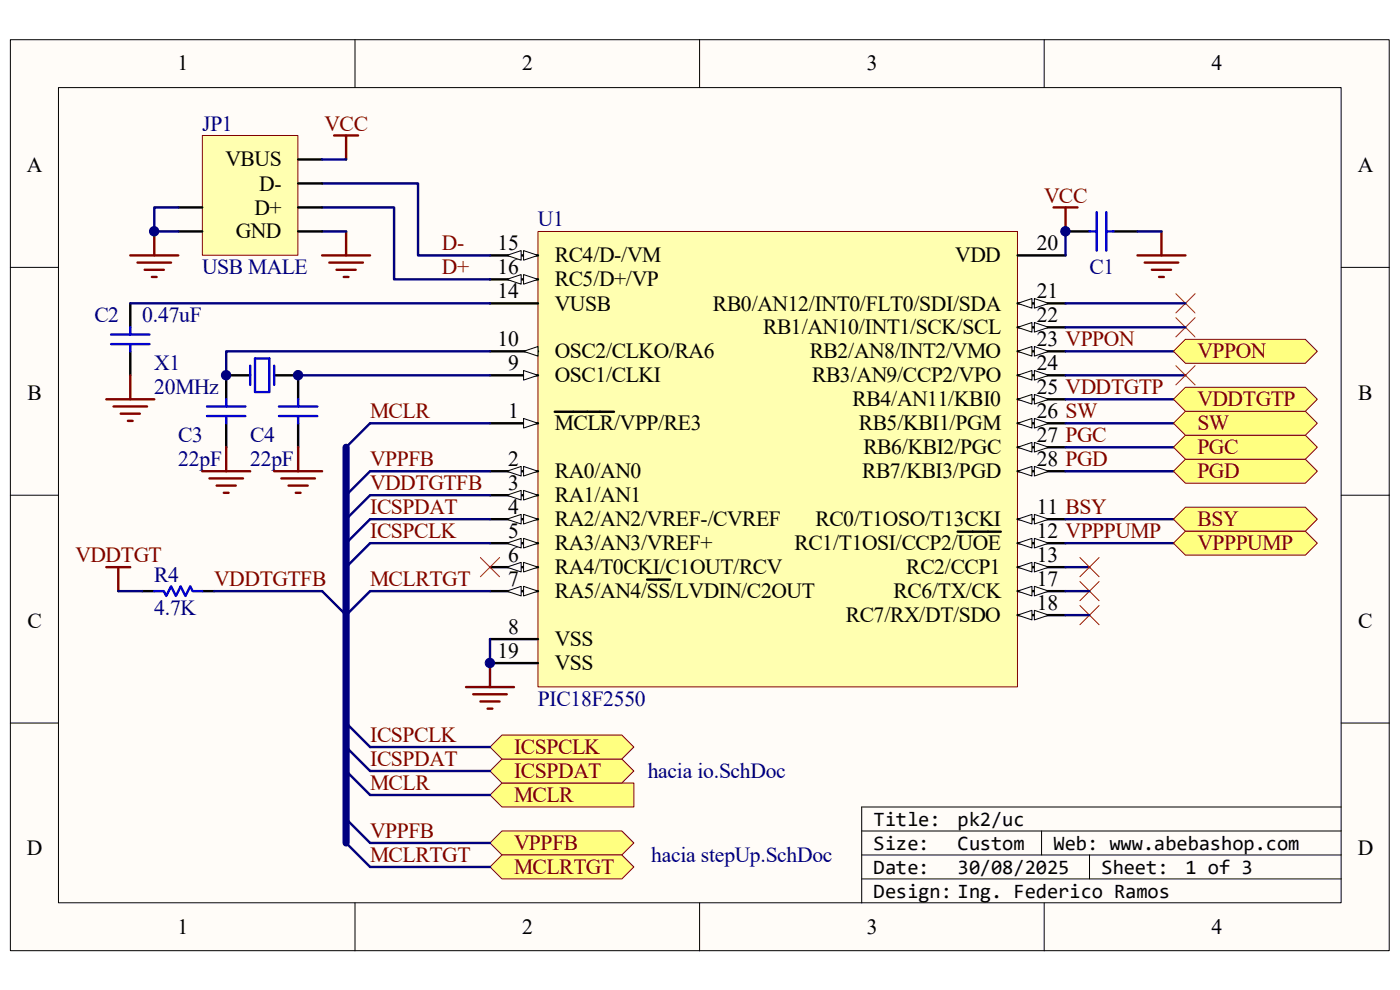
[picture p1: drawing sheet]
<svg xmlns="http://www.w3.org/2000/svg" width="297mm" height="210mm" viewBox="0 0 297 210" stroke-linecap="round" stroke-linejoin="round" font-family="sans-serif">
<path d="M2.2 8.5h292.5v193.2h-292.5z" fill="#fffcf8"/>
<path d="M2.2 8.4h292.5v193.3h-292.5z" fill="none" stroke="#000" stroke-width=".21"/>
<path d="M12.4 18.6h272.1v172.9h-272.1z" fill="#fffcf8"/>
<g fill="none" stroke="#000" stroke-width=".21">
<path d="M12.4 18.6h272.1v172.9h-272.1zM75.3 8.4v10.2M148.4 8.4v10.2M221.5 8.4v10.2M2.2 56.7h10.2M284.6 56.7h10.1M2.2 105.1h10.2M284.6 105.1h10.1M2.2 153.4h10.2M284.6 153.4h10.1M75.3 191.5v10.2M148.4 191.5v10.2"/>
<path d="M221.5 191.5v10.2"/>
</g>
<path d="M114.2 49.1h101.7v96.6h-101.7z" fill="#ffffb0"/>
<path d="M114.1 49.1h101.8v96.6h-101.8z" fill="none" stroke="#800000" stroke-width=".21"/>
<path d="M104 89.8h10.1" fill="none" stroke="#000" stroke-width=".51"/>
<path d="M111.1 88.8l3 1-3 1z" fill="#fffcf8" stroke="#000" stroke-width=".21"/>
<path d="M104 100h10.1M117.7 87.3h12.6" fill="none" stroke="#000" stroke-width=".51"/>
<g fill="#fffcf8" stroke="#000" stroke-width=".21">
<path d="M111.1 98.9l3 1.1-3 1z"/>
<path d="M107.5 100l3.1-1.1v2.1z"/>
</g>
<path d="M104 105.1h10.1" fill="none" stroke="#000" stroke-width=".51"/>
<g fill="#fffcf8" stroke="#000" stroke-width=".21">
<path d="M111.1 104l3 1.1-3 1z"/>
<path d="M107.5 105.1l3.1-1.1v2.1z"/>
</g>
<path d="M104 110.1h10.1" fill="none" stroke="#000" stroke-width=".51"/>
<g fill="#fffcf8" stroke="#000" stroke-width=".21">
<path d="M111.1 109.1l3 1-3 1.1z"/>
<path d="M107.5 110.1l3.1-1v2.1z"/>
</g>
<path d="M104 115.2h10.1" fill="none" stroke="#000" stroke-width=".51"/>
<g fill="#fffcf8" stroke="#000" stroke-width=".21">
<path d="M111.1 114.2l3 1-3 1z"/>
<path d="M107.5 115.2l3.1-1v2z"/>
</g>
<path d="M104 120.3h10.1" fill="none" stroke="#000" stroke-width=".51"/>
<g fill="#fffcf8" stroke="#000" stroke-width=".21">
<path d="M111.1 119.3l3 1-3 1z"/>
<path d="M107.5 120.3l3.1-1v2z"/>
</g>
<path d="M104 125.4h10.1" fill="none" stroke="#000" stroke-width=".51"/>
<g fill="#fffcf8" stroke="#000" stroke-width=".21">
<path d="M111.1 124.4l3 1-3 1z"/>
<path d="M107.5 125.4l3.1-1v2z"/>
</g>
<path d="M104 79.6h10.1M104 135.6h10.1M137.3 123h4.9" fill="none" stroke="#000" stroke-width=".51"/>
<path d="M111.1 78.6l3 1-3 1z" fill="#fffcf8" stroke="#000" stroke-width=".21"/>
<path d="M104 74.5h10.1" fill="none" stroke="#000" stroke-width=".51"/>
<path d="M111.1 74.5l3-1v2z" fill="#fffcf8" stroke="#000" stroke-width=".21"/>
<path d="M215.9 110.1h10.2" fill="none" stroke="#000" stroke-width=".51"/>
<g fill="#fffcf8" stroke="#000" stroke-width=".21">
<path d="M215.9 110.1l3-1v2.1z"/>
<path d="M219.4 109.1l3.1 1-3.1 1.1z"/>
</g>
<path d="M215.9 115.2h10.2" fill="none" stroke="#000" stroke-width=".51"/>
<g fill="#fffcf8" stroke="#000" stroke-width=".21">
<path d="M215.9 115.2l3-1v2z"/>
<path d="M219.4 114.2l3.1 1-3.1 1z"/>
</g>
<path d="M203.2 112.8h9.1M215.9 120.3h10.2" fill="none" stroke="#000" stroke-width=".51"/>
<g fill="#fffcf8" stroke="#000" stroke-width=".21">
<path d="M215.9 120.3l3-1v2z"/>
<path d="M219.4 119.3l3.1 1-3.1 1z"/>
</g>
<path d="M104 54.2h10.1M104 64.4h10.1" fill="none" stroke="#000" stroke-width=".51"/>
<g fill="#fffcf8" stroke="#000" stroke-width=".21">
<path d="M111.1 53.2l3 1-3 1z"/>
<path d="M107.5 54.2l3.1-1v2z"/>
</g>
<path d="M104 59.3h10.1" fill="none" stroke="#000" stroke-width=".51"/>
<g fill="#fffcf8" stroke="#000" stroke-width=".21">
<path d="M111.1 58.2l3 1.1-3 1z"/>
<path d="M107.5 59.3l3.1-1.1v2.1z"/>
</g>
<path d="M215.9 125.4h10.2" fill="none" stroke="#000" stroke-width=".51"/>
<g fill="#fffcf8" stroke="#000" stroke-width=".21">
<path d="M215.9 125.4l3-1v2z"/>
<path d="M219.4 124.4l3.1 1-3.1 1z"/>
</g>
<path d="M215.9 130.5h10.2" fill="none" stroke="#000" stroke-width=".51"/>
<g fill="#fffcf8" stroke="#000" stroke-width=".21">
<path d="M215.9 130.5l3-1v2z"/>
<path d="M219.4 129.5l3.1 1-3.1 1z"/>
</g>
<path d="M215.9 54.2h10.2M215.9 64.4h10.2M104 140.7h10.1" fill="none" stroke="#000" stroke-width=".51"/>
<g fill="#fffcf8" stroke="#000" stroke-width=".21">
<path d="M215.9 64.4l3-1.1v2.1z"/>
<path d="M219.4 63.3l3.1 1.1-3.1 1z"/>
</g>
<path d="M215.9 69.4h10.2" fill="none" stroke="#000" stroke-width=".51"/>
<g fill="#fffcf8" stroke="#000" stroke-width=".21">
<path d="M215.9 69.4l3-1v2.1z"/>
<path d="M219.4 68.4l3.1 1-3.1 1.1z"/>
</g>
<path d="M215.9 74.5h10.2" fill="none" stroke="#000" stroke-width=".51"/>
<g fill="#fffcf8" stroke="#000" stroke-width=".21">
<path d="M215.9 74.5l3-1v2z"/>
<path d="M219.4 73.5l3.1 1-3.1 1z"/>
</g>
<path d="M215.9 79.6h10.2" fill="none" stroke="#000" stroke-width=".51"/>
<g fill="#fffcf8" stroke="#000" stroke-width=".21">
<path d="M215.9 79.6l3-1v2z"/>
<path d="M219.4 78.6l3.1 1-3.1 1z"/>
</g>
<path d="M215.9 84.7h10.2" fill="none" stroke="#000" stroke-width=".51"/>
<g fill="#fffcf8" stroke="#000" stroke-width=".21">
<path d="M215.9 84.7l3-1v2z"/>
<path d="M219.4 83.7l3.1 1-3.1 1z"/>
</g>
<path d="M215.9 89.8h10.2" fill="none" stroke="#000" stroke-width=".51"/>
<g fill="#fffcf8" stroke="#000" stroke-width=".21">
<path d="M215.9 89.8l3-1v2z"/>
<path d="M219.4 88.8l3.1 1-3.1 1z"/>
</g>
<path d="M215.9 94.9h10.2" fill="none" stroke="#000" stroke-width=".51"/>
<g fill="#fffcf8" stroke="#000" stroke-width=".21">
<path d="M215.9 94.9l3-1v2z"/>
<path d="M219.4 93.9l3.1 1-3.1 1z"/>
</g>
<path d="M215.9 100h10.2" fill="none" stroke="#000" stroke-width=".51"/>
<g fill="#fffcf8" stroke="#000" stroke-width=".21">
<path d="M215.9 100l3-1.1v2.1z"/>
<path d="M219.4 98.9l3.1 1.1-3.1 1z"/>
</g>
<g fill="none" stroke="#800000" stroke-width=".51">
<path d="M70.9 28.7h5.1M73.4 28.7v5.1M27.6 54.2h10.2M29.2 55.7h7.1M30.7 57.2h4.1M32.2 58.8h1M32.7 49.1v5.1M68.3 54.2h10.2M69.9 55.7h7.1M71.4 57.2h4.1M72.9 58.8h1M73.4 49.1v5.1"/>
<path d="M223.5 44h5.1M226.1 44v5.1M27.6 79.6v5.1M22.6 84.7h10.1M24.1 86.2h7.1M25.6 87.8h4.1M27.1 89.3h1M42.9 100h10.2M48 94.9v5.1M58.2 100h10.1M63.3 94.9v5.1M44.4 101.5h7.2"/>
<path d="M46 103h4M47.5 104.5h1M59.7 101.5h7.1M61.2 103h4.1M62.7 104.5h1.1M22.6 120.3h5M25.1 120.3v5.1M98.9 145.8h10.1M100.4 147.3h7.1M101.9 148.8h4.1M103.4 150.3h1.1M104 140.7v5.1"/>
</g>
<g fill="none" stroke="#000080" stroke-width=".51">
<path d="M68.3 38.9h20.4v15.3h15.3M68.3 44h15.3v15.3h20.4M68.3 49.1h5.1M27.6 64.4h76.4M63.3 79.6h40.7M104 74.5h-56v5.1M226.1 79.6h25.4M226.1 74.5h22.8M104 89.8h-25.5l-5.1 5.1M104 100h-25.5l-5.1 5.1M226.1 89.8h22.8M226.1 94.9h22.8"/>
<path d="M226.1 100h22.8M226.1 84.7h22.8M104 110.1h-25.5l-5.1 5.1M104 105.1h-25.5l-5.1 5M104 115.2h-25.5l-5.1 5.1M226.1 110.1h22.8M226.1 115.2h22.8M25.1 125.4h5.1M45.4 125.4h22.9l5.1 5.1 5.1-5.1h25.5M104 135.6v5.1M226.1 120.3h5"/>
</g>
<path d="M226.1 49.1h5M236.2 49.1h5.1M27.6 64.4v5M27.6 74.5v5.1M53.1 79.6h-5.1v5.1M58.2 79.6h5.1v5.1M48 89.8v5.1M63.3 89.8v5.1M30.2 125.4h2.5M42.9 125.4h2.5" fill="none" stroke="#000" stroke-width=".51"/>
<g fill="none" stroke="#00f" stroke-width=".51">
<path d="M231.1 49.1h1.6M232.7 45v8.2M234.7 45v8.2M234.7 49.1h1.5M23.6 71h8.1M23.6 73h8.1M27.6 69.4v1.6M27.6 73v1.5M53.1 77.6v4.1M54.1 76.1h3v7.1h-3zM58.2 77.6v4.1M43.9 86.2h8.2"/>
<path d="M43.9 88.3h8.2M48 84.7v1.5M48 88.3v1.5M59.2 86.2h8.1M59.2 88.3h8.1M63.3 84.7v1.5M63.3 88.3v1.5M32.7 125.4h2.1l.5 1 1-2 1 2 1-2 1 2 1.1-2 .5 1h2"/>
</g>
<path d="M229.1 128.5l4.1 4M233.2 128.5l-4.1 4" fill="none" stroke="#f00" stroke-width=".21"/>
<path d="M43 28.8h20.2v25.3h-20.2z" fill="#ffffb0"/>
<path d="M42.9 28.7h20.3v25.4h-20.3z" fill="none" stroke="#800000" stroke-width=".21"/>
<path d="M63.3 33.8h5M63.3 38.9h5M37.8 44h5.1M37.8 49.1h5.1M63.3 44h5M63.3 49.1h5" fill="none" stroke="#000" stroke-width=".51"/>
<path d="M249.5 67.4l4 4.1M249.5 62.3l4 4.1M249.5 77.6l4 4.1M253.5 67.4l-4 4.1M253.5 62.3l-4 4.1M253.5 77.6l-4 4.1M101.9 118.3l4.1 4.1M106 118.3l-4.1 4.1M229.1 118.3l4.1 4.1M233.2 118.3l-4.1 4.1M229.1 123.4l4.1 4M233.2 123.4l-4.1 4" fill="none" stroke="#f00" stroke-width=".21"/>
<path d="M68.3 33.8h5.1M226.1 49.1v5.1M241.3 49.1h5.1M226.1 69.4h25.4M226.1 64.4h25.4M226.1 125.4h5M226.1 130.5h5" fill="none" stroke="#000080" stroke-width=".51"/>
<path d="M241.3 54.2h10.2M242.8 55.7h7.2M244.4 57.2h4M245.9 58.8h1M246.4 49.1v5.1" fill="none" stroke="#800000" stroke-width=".51"/>
<path d="M73.4 94.9v83.9" fill="none" stroke="#000080" stroke-width="1.5"/>
<g fill="#ffff80" stroke="#800000" stroke-width=".21">
<path d="M248.9 115.2l2.6-2.5h25.4l2.6 2.5-2.6 2.6h-25.4z" fill-rule="evenodd"/>
<path d="M104 178.8l2.5-2.5h25.4l2.6 2.5-2.6 2.6h-25.4z" fill-rule="evenodd"/>
<path d="M248.9 74.5l2.6-2.5h25.4l2.6 2.5-2.6 2.6h-25.4z" fill-rule="evenodd"/>
<path d="M104 183.9l2.5-2.5h25.4l2.6 2.5-2.6 2.6h-25.4z" fill-rule="evenodd"/>
</g>
<path d="M37.8 44h-5.1v5.1h5.1M73.4 178.8l5.1 5.1M73.4 173.7l5.1 5.1" fill="none" stroke="#000080" stroke-width=".51"/>
<g fill="#ffff80" stroke="#800000" stroke-width=".21">
<path d="M248.9 100l2.6-2.6h25.4l2.6 2.6-2.6 2.5h-25.4z" fill-rule="evenodd"/>
<path d="M248.9 94.9l2.6-2.6h25.4l2.6 2.6-2.6 2.5h-25.4z" fill-rule="evenodd"/>
<path d="M104 168.6l2.5-2.5h28v5.1h-28z" fill-rule="evenodd"/>
<path d="M248.9 89.8l2.6-2.6h25.4l2.6 2.6-2.6 2.5h-25.4z" fill-rule="evenodd"/>
<path d="M248.9 110.1l2.6-2.5h25.4l2.6 2.5-2.6 2.6h-25.4z" fill-rule="evenodd"/>
<path d="M248.9 84.7l2.6-2.5h25.4l2.6 2.5-2.6 2.5h-25.4z" fill-rule="evenodd"/>
<path d="M104 163.6l2.5-2.6h25.4l2.6 2.6-2.6 2.5h-25.4z" fill-rule="evenodd"/>
<path d="M106.5 155.9h25.4l2.6 2.6-2.6 2.5h-25.4l-2.5-2.5z" fill-rule="evenodd"/>
</g>
<path d="M73.4 158.5l5.1 5.1h25.5M73.4 153.4l5.1 5.1h25.5M73.4 163.6l5.1 5h25.5M78.5 178.8h25.5M78.5 183.9h25.5" fill="none" stroke="#000080" stroke-width=".51"/>
<path d="M182.8 176.3h101.8M221 176.3v5.1M284.6 171.2h-101.8v20.3M182.8 181.4h101.8M182.8 186.5h101.8M231.1 181.4v5.1" fill="none" stroke="#000" stroke-width=".21"/>
<g fill="#000080" stroke="#000080" stroke-width=".21">
<circle cx="32.7" cy="49.1" r=".99"/>
<circle cx="48" cy="79.6" r=".99"/>
<circle cx="63.2" cy="79.6" r=".99"/>
<circle cx="103.9" cy="140.6" r=".99"/>
<circle cx="226" cy="49.1" r=".99"/>
</g>
<g font-size="4.6">
<text x="37.7" y="14.9">1</text>
<text x="110.8" y="14.9">2</text>
<text x="183.9" y="14.9">3</text>
<text x="257" y="14.9">4</text>
<text x="47.8" y="35.3">VBUS</text>
<text x="5.7" y="36.5">A</text>
<text x="55" y="40.4">D-</text>
<text x="288.1" y="36.5">A</text>
<text x="54" y="45.5">D+</text>
<text x="50" y="50.6">GND</text>
<text x="105.6" y="53.1">15</text>
<text x="220" y="53.1">20</text>
<text x="105.6" y="58.2">16</text>
<text x="117.7" y="55.7">RC4/D-/VM</text>
<text x="202.6" y="55.7">VDD</text>
<text x="105.6" y="63.3">14</text>
<text x="117.7" y="65.9">VUSB</text>
<text x="117.7" y="60.7">RC5/D+/VP</text>
<text x="151.3" y="65.9">RB0/AN12/INT0/FLT0/SDI/SDA</text>
<text x="220" y="63.3">21</text>
<text x="161.9" y="71">RB1/AN10/INT1/SCK/SCL</text>
<text x="220" y="68.4">22</text>
<text x="105.6" y="73.5">10</text>
<text x="117.7" y="76">OSC2/CLKO/RA6</text>
<text x="171.8" y="76">RB2/AN8/INT2/VMO</text>
<text x="220" y="73.5">23 VPPON</text>
<text x="107.8" y="78.6">9</text>
<text x="117.7" y="81.1">OSC1/CLKI</text>
<text x="172.3" y="81.1">RB3/AN9/CCP2/VPO</text>
<text x="220" y="78.6">24</text>
<text x="220" y="83.7">25 VDDTGTP</text>
<text x="5.8" y="84.8">B</text>
<text x="107.8" y="88.7">1</text>
<text x="180.9" y="86.2">RB4/AN11/KBI0</text>
<text x="220" y="88.7">26 SW</text>
<text x="288.1" y="84.8">B</text>
<text x="117.7" y="91.3">MCLR/VPP/RE3</text>
<text x="182.2" y="91.3">RB5/KBI1/PGM</text>
<text x="220" y="93.8">27 PGC</text>
<text x="107.8" y="98.9">2</text>
<text x="117.7" y="101.5">RA0/AN0</text>
<text x="182.9" y="101.5">RB7/KBI3/PGD</text>
<text x="183.2" y="96.4">RB6/KBI2/PGC</text>
<text x="220" y="98.9">28 PGD</text>
<text x="107.8" y="104">3</text>
<text x="117.7" y="106.6">RA1/AN1</text>
<text x="107.8" y="109.1">4</text>
<text x="117.7" y="111.6">RA2/AN2/VREF-/CVREF</text>
<text x="173" y="111.6">RC0/T1OSO/T13CKI</text>
<text x="220" y="109.1">11 BSY</text>
<text x="107.8" y="114.2">5</text>
<text x="107.8" y="119.3">6</text>
<text x="117.7" y="116.7">RA3/AN3/VREF+</text>
<text x="168.6" y="116.7">RC1/T1OSI/CCP2/UOE</text>
<text x="220" y="114.2">12 VPPPUMP</text>
<text x="220" y="119.3">13</text>
<text x="107.8" y="124.4">7</text>
<text x="117.7" y="121.8">RA4/T0CKI/C1OUT/RCV</text>
<text x="192.3" y="121.8">RC2/CCP1</text>
<text x="220" y="124.4">17</text>
<text x="117.7" y="126.9">RA5/AN4/SS/LVDIN/C2OUT</text>
<text x="179.5" y="132">RC7/RX/DT/SDO</text>
<text x="189.6" y="126.9">RC6/TX/CK</text>
<text x="220" y="129.5">18</text>
<text x="5.8" y="133.1">C</text>
<text x="107.8" y="134.5">8</text>
<text x="117.7" y="137.1">VSS</text>
<text x="288.1" y="133.1">C</text>
<text x="105.6" y="139.6">19</text>
<text x="117.7" y="142.2">VSS</text>
<text x="5.7" y="181.5">D</text>
<text x="288.1" y="181.5">D</text>
<text x="37.7" y="198.1">1</text>
<text x="110.8" y="198.1">2</text>
<text x="183.9" y="198.1">3</text>
<text x="257" y="198.1">4</text>
</g>
<g font-size="4.6" fill="#000080">
<text x="42.9" y="27.7">JP1</text>
<text x="114.1" y="48">U1</text>
<text x="42.9" y="58.2">USB MALE</text>
<text x="231.1" y="58.2">C1</text>
<text x="20" y="68.4">C2</text>
<text x="30.2" y="68.4">0.47uF</text>
<text x="32.7" y="83.7">20MHz</text>
<text x="32.7" y="78.6">X1</text>
<text x="37.8" y="93.8">C3</text>
<text x="53.1" y="93.8">C4</text>
<text x="37.8" y="98.9">22pF</text>
<text x="53.1" y="98.9">22pF</text>
<text x="32.7" y="123.4">R4</text>
<text x="32.7" y="130.5">4.7K</text>
<text x="114.1" y="149.8">PIC18F2550</text>
<text x="137.4" y="165.1">hacia io.SchDoc</text>
<text x="138.1" y="182.9">hacia stepUp.SchDoc</text>
</g>
<g font-size="4.6" fill="#800000">
<text x="68.8" y="27.7">VCC</text>
<text x="221.5" y="43">VCC</text>
<text x="93.8" y="53.1">D-</text>
<text x="93.8" y="58.2">D+</text>
<text x="254" y="76">VPPON</text>
<text x="78.5" y="88.7">MCLR</text>
<text x="254" y="86.2">VDDTGTP</text>
<text x="254" y="91.3">SW</text>
<text x="78.5" y="98.9">VPPFB</text>
<text x="254" y="101.5">PGD</text>
<text x="254" y="96.4">PGC</text>
<text x="78.5" y="104">VDDTGTFB</text>
<text x="78.5" y="109.1">ICSPDAT</text>
<text x="254" y="111.6">BSY</text>
<text x="16" y="119.3">VDDTGT</text>
<text x="78.5" y="114.2">ICSPCLK</text>
<text x="254" y="116.7">VPPPUMP</text>
<text x="45.5" y="124.4">VDDTGTFB</text>
<text x="78.5" y="124.4">MCLRTGT</text>
<text x="78.5" y="157.4">ICSPCLK</text>
<text x="109.1" y="160">ICSPCLK</text>
<text x="78.5" y="167.6">MCLR</text>
<text x="78.5" y="162.5">ICSPDAT</text>
<text x="109.1" y="165.1">ICSPDAT</text>
<text x="109.1" y="170.1">MCLR</text>
<text x="78.5" y="177.8">VPPFB</text>
<text x="78.5" y="182.9">MCLRTGT</text>
<text x="109.1" y="180.3">VPPFB</text>
<text x="109.1" y="185.4">MCLRTGT</text>
</g>
<g font-size="4.3">
<text x="185.3" y="175.2">Title:</text>
<text x="203.2" y="175.2">pk2/uc</text>
<text x="185.3" y="180.3">Size:</text>
<text x="185.3" y="185.3">Date:</text>
<text x="203.2" y="185.3">30/08/2025</text>
<text x="203.2" y="180.3">Custom</text>
<text x="223.5" y="180.3">Web: www.abebashop.com</text>
<text x="233.7" y="185.3">Sheet:</text>
<text x="251.5" y="185.3">1 of 3</text>
<text x="185.3" y="190.4">Design: Ing. Federico Ramos</text>
</g>
</svg>
